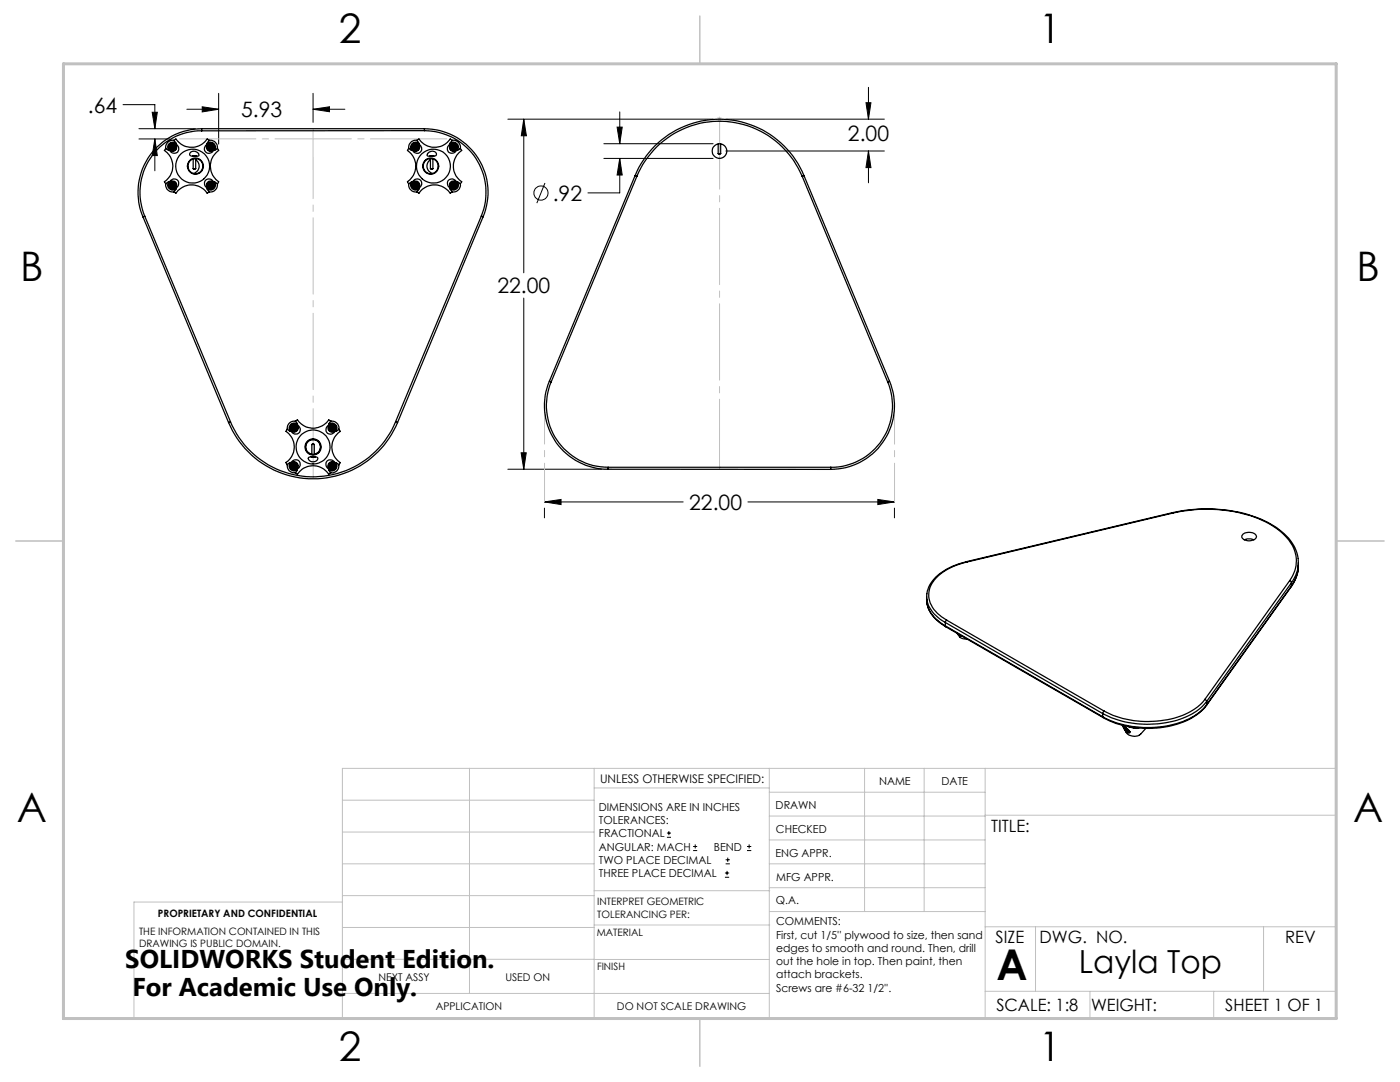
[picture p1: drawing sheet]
<svg xmlns="http://www.w3.org/2000/svg" width="279mm" height="216mm" viewBox="0 0 279 216" stroke-linecap="round" stroke-linejoin="round" font-family="sans-serif">
<g fill="none" stroke="#000" stroke-width=".2">
<path d="M43.6 18.6v10.2M62.5 18.6v5.8M173.3 17.4v6.4M24.6 20.9h6.3v4.8M27.7 27.7h6.1M27.7 25.7h11.3M30.4 22.4h1l-.5 3.3zM30.9 27.7l.5 3.3h-1zM30.9 27.7v6.4M37.3 21.8h6.3M40.4 21.3l3.2 .5-3.2 .5zM62.5 21.8l3.3-.5v1z"/>
<path d="M62.5 21.8h6.3M101.4 23.8h40.9M104.5 23.8l.6 3.3h-1.1zM104.5 23.8v30.6M108.8 36.5l-1.7 4M120.5 31.6h21.8M120.5 28.7h21.8M123.2 25.4h1l-.5 3.3zM123.7 31.6v6.9h-6.4M123.7 22.3v6.4M123.7 31.6l.5 3.3h-1zM144.9 23.8h31.6"/>
<path d="M144.9 30.1h31.6M172.8 20.5h1l-.5 3.3zM173.3 30.1v6.4M173.3 30.1l.5 3.3h-1zM104.5 59.5v34.1M101.4 93.6h18.7M104 90.3h1l-.5 3.3zM175.2 99.7l3.3 .5-3.3 .5zM108.7 100.2l3.3-.5v1zM108.7 101.4v1.9M108.7 100.2h27.6M149.3 100.2h29.2"/>
<path d="M178.5 101.4v1.9M133.1 167.1h.8M133.1 166.2h.8M133.5 165.8v.9M138.3 169.7h.8M138.3 168.9h.8M138.7 168.5v.8M144.7 175h.8M144.7 174.2h.8M144.8 172.4h.9M144.8 171.6h.9M145.1 173.8v.8"/>
<path d="M145.2 171.1v.9M149.1 169.7h.8M149.1 168.9h.8M149.5 168.5v.8"/>
<circle cx="108" cy="38.5" r="1.41"/>
</g>
<g fill="none" stroke="#c0c0c0" stroke-width=".2">
<path d="M143.1 23.8h1M143.2 23.4l.7 .8M143.6 23.3v1M143.9 23.4l-.7 .8M68.3 159.7h50.3M93.7 153.3v44.9M118.6 153.3v49.9M118.6 157.2h34.9M153.5 153.3v49.9M153.5 158.1h43.1M172.5 153.3v28.6M184.4 153.3v28.6"/>
<path d="M196.6 153.3v49.9M68.3 180h-41.6v23.2h240v-49.9h-198.4v49.9M68.3 178.7h50.3M68.3 172.4h50.3M68.3 166h50.3M118.6 177.7h35M153.5 167.6h43.1M153.5 162.8h43.1M153.5 172.4h43.1M153.5 177.1h43.1M196.6 162.7h70.1M68.3 198.2h85.2"/>
<path d="M68.3 191.4l85.2 .1M68.3 185.1h50.3M118.6 184.6h35M153.6 181.9h43M196.6 197.8h70.1M196.6 184.9h70.1M206.7 184.9v12.9M217.5 197.8v5.4M242.2 197.8v5.4M252.2 184.9v12.9"/>
</g>
<path d="M143.6 23.8v69.8M62.5 95.5v-69.8" fill="none" stroke="#c0c0c0" stroke-width=".2" stroke-dasharray="15.2 1.3 1.3 1.3" stroke-dashoffset="1.3"/>
<path d="M35.1 27.7h54.8" fill="none" stroke="#c0c0c0" stroke-width=".2" stroke-dasharray="15.2 1.3 1.3 1.3" stroke-dashoffset="-.7"/>
<path d="M108.7 80.9v19.2M178.5 80.9v19.2" fill="none" stroke="#c0c0c0" stroke-width=".2" stroke-dasharray="15.2 1.3 1.3 1.3" stroke-dashoffset="7.6"/>
<path d="M139.7 3.2v9.5M3.1 107.9h9.6M266.7 107.9h9.5M139.7 203.2v9.6" fill="none" stroke="#c0c0c0" stroke-width=".3"/>
<path d="M12.7 12.7h254v190.5h-254z" fill="none" stroke="#c0c0c0" stroke-width=".6"/>
<g fill="#000">
<path d="M30.9 27.7l.5 3.3h-1zM30.4 22.4h1l-.5 3.3zM40.4 21.3l3.2 .5-3.2 .5zM62.5 21.8l3.3-.5v1zM108.7 100.2l3.3-.5v1zM175.2 99.7l3.3 .5-3.3 .5zM104.5 23.8l.6 3.3h-1.1zM104 90.3h1l-.5 3.3zM172.8 20.5h1l-.5 3.3zM173.3 30.1l.5 3.3h-1z"/>
<path d="M123.7 31.6l.5 3.3h-1zM123.2 25.4h1l-.5 3.3z"/>
</g>
<g fill="none" stroke="#000" stroke-width=".25">
<path d="M33.1 29.6l-.3 .4a3.8 3.8 0 0 1 0 6.3l.3 .4M33.1 29.6l.6 .4M33.1 36.7a1.43 1.43 0 0 0 1.6 1.6M33.7 36.3l.1 .1M33.7 36.3l-.6 .4M33.7 36.3a1.02 1.02 0 0 0 .1 1.3 1.02 1.02 0 0 0 1.3 .1M33.8 29.9l-.1 .1M33.8 36.4a.97 .97 0 0 1 1.6-.5 .97 .97 0 0 1-.4 1.7M33.8 36.4a.84 .84 0 0 0 .1 1.1 .84 .84 0 0 0 1.1 .1M34.2 29.4v.1M34.2 36.9v.1M34.3 29.5l.1 .1"/>
<path d="M34.3 37l.1 .1M34.4 29.2l-.1 .1M34.4 36.7l-.1 .1M34.4 37.2h.1M34.5 29.2l.2 .1M34.5 36.7l.2 .1M34.7 28l.4 .6M34.7 28l.4-.3a3.9 3.9 0 0 0 6.3 .1l.4 .2M34.7 38.3l.4 .3a3.9 3.9 0 0 1 6.3-.1l.4-.2M34.7 28a1.39 1.39 0 0 0-1.6 1.6M34.7 29.5l-.2 .1M34.7 37l-.2 .1"/>
<path d="M34.7 29.3v.2M34.7 36.8v.2M34.7 29.3h-.1l-.1-.2-.3 .2v.2h.2v.2l.3-.2M34.7 36.8h-.1l-.1-.2-.3 .2v.2h.2v.2M34.7 37h-.1l-.1 .2M35 28.7a.98 .98 0 0 1 .4 1.7 .98 .98 0 0 1-1.6-.5M35 37.6l.1 .1M35 28.7a.84 .84 0 0 0-1.1 .1 .84 .84 0 0 0-.1 1.1M35.1 28.6l-.1 .1M35.1 37.7l-.4 .6M35.1 28.6a1.02 1.02 0 0 0-1.3 .1 1.02 1.02 0 0 0-.1 1.3M38 30.4a1.03 1.03 0 0 1 1.7 .7 2.33 2.33 0 0 1-1.8-.2z"/>
<path d="M38.5 31.1h.1M38.5 31.1l-.1 .1M38.5 31.1h.2M38.6 33.7h.5M38.6 31.7v2M38.6 33.7l.2 .1 .3-.1M38.7 31.1h.1M38.7 31.1h.2M38.8 31.6l.3 .1M38.9 31.1h.1M38.9 31.1h.2M39.1 31.9a1.5 1.5 0 0 1 .6 1.5 1.5 1.5 0 0 1-1.1 1.2"/>
<path d="M39.1 31.6v2.1M39.1 31.1h.1M39.1 31.1l.1 .1M40.3 26.1a12.3 12.3 0 0 0-11.4 17M40.3 25.7v.4M40.3 25.7a12.7 12.7 0 0 0-11.8 17.6M40.3 25.7h44.4M41.3 28.6l.2 .1M41.3 37.7l.5 .6M41.3 28.6a1.02 1.02 0 0 1 1.4 .1 1.02 1.02 0 0 1 .1 1.3M41.5 28.7a.97 .97 0 0 0-.4 1.7 .97 .97 0 0 0 1.6-.5M41.5 37.6l-.2 .1"/>
<path d="M41.5 28.7a.85 .85 0 0 1 1.1 .1 .85 .85 0 0 1 .1 1.1M41.7 36.9v.1M41.7 37l.4-.4v.2h.2l-.2 .4M41.7 29.4v.1M41.7 37h.2v.2M41.8 28l-.5 .6M41.8 28a1.43 1.43 0 0 1 1.6 1.6M41.8 29.5l.1 .1M41.8 37l.1 .1M41.9 29.2l-.1 .1M41.9 36.7l-.1 .1M41.9 29.1l.4 .2-.2 .4-.4-.2z"/>
<path d="M41.9 37.2h.2M42.1 29.2l.1 .1M42.1 36.7l.1 .1M42.2 29.5l-.1 .1M42.2 37l-.1 .1M42.7 29.9l.1 .1M42.7 36.4a.97 .97 0 0 0-1.6-.5 .97 .97 0 0 0 .4 1.7M42.7 36.4a.85 .85 0 0 1-.1 1.1 .85 .85 0 0 1-1.1 .1M42.8 36.3l.6 .4M42.8 36.3l-.1 .1M42.8 36.3a1.02 1.02 0 0 1-.1 1.3 1.02 1.02 0 0 1-1.4 .1M43.4 29.6l-.6 .4"/>
<path d="M43.4 29.6l.2 .4a3.9 3.9 0 0 0 0 6.3l-.2 .4M43.4 36.7a1.47 1.47 0 0 1-1.6 1.6M81.6 29.6l-.3 .4a3.9 3.9 0 0 1 .1 6.3l.2 .4M81.6 29.6l.6 .4M81.6 36.7a1.47 1.47 0 0 0 1.6 1.6M82.2 36.3l.1 .1M82.2 36.3l-.6 .4M82.2 36.3a1 1 0 0 0 0 1.3 1 1 0 0 0 1.4 .1M82.3 36.4a.97 .97 0 0 1 1.6-.5 .97 .97 0 0 1-.4 1.7M82.3 29.9l-.1 .1M82.3 36.4a.85 .85 0 0 0 .1 1.1 .85 .85 0 0 0 1.1 .1M82.7 29.5l.2 .1"/>
<path d="M82.7 37l.2 .1M82.9 29.2l-.2 .1M82.9 36.7l-.2 .1M82.9 29.1l.4 .2-.3 .4-.3-.2zM82.9 37.2v-.2h-.2l.2-.4 .4 .2-.3 .4M82.9 37.2h.1M83 29.2l.2 .1M83 36.7l.2 .1M83.2 38.3l.3 .2a3.8 3.8 0 0 1 6.4 .1l.4-.3M83.2 28l.4 .6M83.2 28l.3-.2a3.8 3.8 0 0 0 6.4-.1l.4 .3M83.2 28a1.43 1.43 0 0 0-1.6 1.6"/>
<path d="M83.2 29.5l-.2 .1M83.2 37l-.2 .1M83.3 36.9l-.1 .1M83.3 29.4l-.1 .1M83.5 37.6l.1 .1M83.5 28.7a.97 .97 0 0 1 .4 1.7 .97 .97 0 0 1-1.6-.5M83.5 28.7a.85 .85 0 0 0-1.1 .1 .85 .85 0 0 0-.1 1.1M83.6 37.7l-.4 .6M83.6 28.6l-.1 .1M83.6 28.6a1 1 0 0 0-1.4 .1 1 1 0 0 0 0 1.3M84.7 26.1a12.3 12.3 0 0 1 11.4 17M84.7 25.7v.4"/>
<path d="M84.7 25.7a12.7 12.7 0 0 1 11.7 17.6M84.7 26.1h-44.4M85.5 30.4a.91 .91 0 0 1 1-.2 .91 .91 0 0 1 .6 .7 1.89 1.89 0 0 1-1.9 .1zM85.9 31.1h.1M85.9 31.1l-.1 .1M85.9 31.1h.2M85.9 33.7h.5M85.9 31.9a1.5 1.5 0 0 0-.7 1.5 1.5 1.5 0 0 0 1.1 1.2M85.9 33.7l.2 .1 .3-.1M85.9 31.6v2.1M86.1 31.1h.1M86.1 31.6l-.2 .1"/>
<path d="M86.2 31.1h.2M86.2 31.1h.1M86.4 31.7v2M86.4 31.1h.1M86.4 31.1l.1 .1M89.8 37.7l.5 .6M89.8 28.6l.2 .1M89.8 28.6a1.02 1.02 0 0 1 1.4 .1 1.02 1.02 0 0 1 .1 1.3M90 37.6l-.2 .1M90 28.7a.98 .98 0 0 0-.5 1.7 .98 .98 0 0 0 1.7-.5M90 28.7a.83 .83 0 0 1 1.1 .1 .83 .83 0 0 1 .1 1.1M90.2 29.3l.4-.2 .2 .4-.4 .2z"/>
<path d="M90.2 29.5l.2 .1M90.2 37l.2 .1M90.3 28l-.5 .6M90.3 28a1.38 1.38 0 0 1 1.6 1.6M90.4 29.2l-.2 .1M90.4 36.7l-.2 .1M90.4 37.2h.2M90.6 29.2l.1 .1M90.6 36.7l.1 .1M90.7 29.5l-.1 .1M90.7 37l-.1 .1M90.8 36.9l-.1 .1"/>
<path d="M90.8 37l-.4-.4v.2h-.2l.2 .4M90.8 29.4l-.1 .1M90.8 37h-.2v.2M91.2 29.9l.1 .1M91.2 36.4a.97 .97 0 0 0-1.7-.5 .97 .97 0 0 0 .5 1.7M91.2 36.4a.83 .83 0 0 1-.1 1.1 .83 .83 0 0 1-1.1 .1M91.3 36.3l.6 .4M91.3 36.3l-.1 .1M91.3 36.3a1.02 1.02 0 0 1-.1 1.3 1.02 1.02 0 0 1-1.4 .1M91.9 29.6l-.6 .4M91.9 29.6l.2 .4a3.9 3.9 0 0 0 0 6.3l-.2 .4M91.9 36.7a1.43 1.43 0 0 1-1.6 1.6"/>
<path d="M126.8 35l.3 .2M126.8 35a18.2 18.2 0 0 1 16.8-11.2 18.2 18.2 0 0 1 16.8 11.2M126.8 35l-17.2 41.1M127.1 35.2a17.9 17.9 0 0 1 16.5-11 17.9 17.9 0 0 1 16.5 11M127.1 35.2l-17.1 41M143.3 30.7h.5M143.3 28.7v2M143.3 30.7l.3 .1 .2-.1M143.8 28.7v2M160.1 35.2l17.1 41M160.4 35l-.3 .2M160.4 35l17.1 41.1"/>
<path d="M28.5 43.3l17.1 41M28.9 43.1l-.4 .2M28.9 43.1l17.1 41.1M96.1 43.1l.3 .2M96.1 43.1l-17.1 41M96.4 43.3l-17.1 41M109.6 76.1l.4 .1M109.6 76.1a12.7 12.7 0 0 0 11.8 17.5M110 76.2a12.3 12.3 0 0 0 11.4 17M177.2 76.2a12.3 12.3 0 0 1-11.4 17M177.5 76.1l-.3 .1M177.5 76.1a12.7 12.7 0 0 1-11.7 17.6"/>
<path d="M45.6 84.3a18.3 18.3 0 0 0 16.9 11.2 18.3 18.3 0 0 0 16.8-11.2M46 84.2l-.4 .1M57.3 85.7l-.2 .3a3.9 3.9 0 0 1 0 6.4l.2 .3M57.3 85.7l.6 .4M57.3 92.7a1.39 1.39 0 0 0 1.6 1.6M57.9 92.3l.1 .1M57.9 92.3l-.6 .4M57.9 92.3a1.03 1.03 0 0 0 .1 1.4 1.03 1.03 0 0 0 1.4 0M58 92.4a.98 .98 0 0 1 1.7-.4 .98 .98 0 0 1-.5 1.6M58 85.9l-.1 .2M58 92.4a.86 .86 0 0 0 .1 1.1 .86 .86 0 0 0 1.1 .1M58.5 85.4v.1"/>
<path d="M58.5 92.9v.1M58.5 85.4l.3-.2v.2h.2l-.2 .3M58.5 92.9l.2-.2 .3 .2M58.5 93l.2 .2 .3-.2M58.5 85.5h.1l.1 .2M58.5 85.5l.2 .2M58.5 93l.2 .2M58.7 85.2l-.2 .2M58.7 92.7l-.2 .2M58.7 85.7h.1M58.8 92.7l.1 .2M58.8 85.2l.2 .2"/>
<path d="M58.9 94.3l.4 .3a3.9 3.9 0 0 1 6.4 0l.3-.3M58.9 85.5l-.1 .2M58.9 93l-.1 .2M58.9 84l.5 .6M58.9 84l.4-.2a3.8 3.8 0 0 0 6.3 0l.4 .2M58.9 84a1.43 1.43 0 0 0-1.6 1.7M59 92.9v.1M59.2 93.6l.2 .1M59.2 84.7a.98 .98 0 0 1 .5 1.7 .98 .98 0 0 1-1.7-.5M59.2 84.7a.86 .86 0 0 0-1.1 .1 .86 .86 0 0 0-.1 1.1M59.4 93.7l-.5 .6M59.4 84.6l-.2 .1"/>
<path d="M59.4 84.6a1.03 1.03 0 0 0-1.4 .1 1.03 1.03 0 0 0-.1 1.4M61.6 91.3a2.74 2.74 0 0 1 1.8 0 .96 .96 0 0 1-.7 .9 .96 .96 0 0 1-1.1-.4zM62.1 91.2l.1 .1M62.2 91.3h.2M62.2 91.3h.1M62.2 88.7h.5M62.2 90.6a1.46 1.46 0 0 1-.9-2.2 1.46 1.46 0 0 1 2.4 0 1.46 1.46 0 0 1-1 2.2M62.2 88.7v2M62.2 88.7l.3-.2 .2 .2M62.4 91.3h.1M62.5 91.3h.3M62.5 91.3h.1"/>
<path d="M62.7 88.7v2M62.8 91.3h.1M62.9 91.2l-.1 .1M65.6 93.7l.4 .6M65.6 84.7h.2M65.6 84.7a1.02 1.02 0 0 1 1.3 0 1.02 1.02 0 0 1 .1 1.4M65.7 93.6l-.1 .1M65.8 84.7a.97 .97 0 0 0-.5 1.7 .97 .97 0 0 0 1.6-.5M65.8 84.7a.85 .85 0 0 1 1.1 .1 .85 .85 0 0 1 0 1.1M66 92.9l.3-.2 .2 .3-.3 .2zM66 85.5l.2 .2M66 93l.2 .2"/>
<path d="M66 84l-.4 .7M66 84a1.43 1.43 0 0 1 1.6 1.7M66.2 85.2l-.2 .2M66.2 92.7l-.2 .2M66.2 85.2l.3 .2-.2 .3-.3-.2zM66.3 92.7l.2 .2M66.3 85.2l.2 .2M66.5 85.5l-.2 .2M66.5 93l-.2 .2M66.5 85.4h.1M66.9 85.9l.1 .2M66.9 92.5a.97 .97 0 0 0-1.6-.5 .97 .97 0 0 0 .4 1.6"/>
<path d="M66.9 92.5a.85 .85 0 0 1-.1 1.1 .85 .85 0 0 1-1.1 0M67 92.3l.6 .4M67 92.3l-.1 .2M67 92.3a1.02 1.02 0 0 1-.1 1.4 1.02 1.02 0 0 1-1.3 0M67.6 85.7l-.6 .4M67.6 85.7l.3 .3a3.8 3.8 0 0 0 0 6.3l-.3 .4M67.6 92.7a1.39 1.39 0 0 1-1.6 1.6M79 84.1a17.8 17.8 0 0 1-16.5 11.1 17.8 17.8 0 0 1-16.5-11M79 84.1l.3 .2M121.4 93.2v.4M121.4 93.2h44.4M121.4 93.6l44.4 .1"/>
<path d="M165.8 93.2v.5M184.9 119l.1 1.2M185 118.5a5.2 5.2 0 0 0 2.2 4.7l1.5 1M192.9 112.1a11.4 11.4 0 0 0-7.3 4.6l-.6 1.8M192.9 112.1h.1M193 112.1a10.4 10.4 0 0 0-7.3 4.8 4.8 4.8 0 0 0 1.8 5.8l1.4 1.1M234 102.3a28.1 28.1 0 0 1 20.2 2.7 9.3 9.3 0 0 1 4.8 6.4M234 102.3l.1 .1M234 102.3l-41.1 9.8M234.1 102.4a28.5 28.5 0 0 1 19.1 2.1 10 10 0 0 1 5.4 6.3 6.6 6.6 0 0 1-1.2 5.1M234.1 102.4l-41.1 9.7M248.1 106.6a1.91 1.91 0 0 1 2.7 .4 1.61 1.61 0 0 1-2.4 .7 .66 .66 0 0 1-.5-.4 .66 .66 0 0 1 .2-.7z"/>
<path d="M248.4 107.7a2.53 2.53 0 0 1 1.8 0M257.4 115.9l.3 .4M257.4 115.9l-16.9 23.7M257.7 117.1l-16.9 23.7M257.7 116.9v.2M257.7 116.3l-16.9 23.7M257.7 116.3v.6M257.7 116.9l-16.9 23.7M259 113.7a7.5 7.5 0 0 1-1.3 3.4M259.1 111.4a6.6 6.6 0 0 1-1.4 4.9M259.1 112.3a6.8 6.8 0 0 1-1.4 4.6M185 120.3a6.9 6.9 0 0 0 3.7 4.8"/>
<path d="M185 120.2a6.8 6.8 0 0 0 3.7 4.7M188.7 124.9v.2M188.7 124.2l31.4 18.2M188.7 124.9l31.4 18.1M188.7 124.2v.7M188.7 125.1l31.5 18.1M188.9 123.8l-.2 .4M188.9 123.8l31.4 18.1M191.9 126.9h-.4l-.5-.5 .6 .7a1.96 1.96 0 0 0 1.4 .4M240.5 139.6a13.1 13.1 0 0 1-9.8 4.3 18.9 18.9 0 0 1-10.4-2M240.5 139.6l.3 .4M240.8 140a13.1 13.1 0 0 1-8.9 4.3 19.8 19.8 0 0 1-11.8-1.9"/>
<path d="M240.8 140v.6M220.1 143l.1 .2M220.1 142.4v.6M220.3 141.9l-.2 .5M224 144.7l.8 1.5a2.11 2.11 0 0 0 2.8 .3l1.1-1.2M224 144.8l1.3 .9 .2 .5a1.14 1.14 0 0 1-1.3-1.1zM224.6 145.1a.7 .7 0 0 0 .8 .8M224.7 145.2v.2a.37 .37 0 0 0 .2 .4 .37 .37 0 0 0 .4 0M224.7 145.5h.1M224.8 145.5l.1 .2M224.8 145.4l-.1 .1M224.8 145.4v.1"/>
<path d="M224.8 145.5l.1 .1M224.8 145.3v.1M224.9 145.7l.1 .1M224.9 145.4l.1 .1M224.9 145.4l-.1 .1M224.9 145.3v.1M224.9 145.6v.1M225 145.4v.4M225 145.5l.1 .1M225 145.5l-.2 .1M225 145.5l-.1 .1M225 145.7h-.1"/>
<path d="M225 145.6l.1 .1M225 145.6v.1M225 145l1.2 .2M225.1 145.7l-.1 .1M225.1 145.6v.1M225.1 145.6h-.1M225.2 146.1h.3M225.5 146h.1M226 145.1l.6 .2h.7M240.8 140.8a12.4 12.4 0 0 1-8.5 4.3 19.1 19.1 0 0 1-12.1-1.9M240.8 140.6a12.9 12.9 0 0 1-8.9 4.4 19.4 19.4 0 0 1-11.8-2M240.8 140.6v.2"/>
<circle cx="34.5" cy="36.9" r=".42"/>
<circle cx="34.5" cy="29.4" r=".42"/>
<circle cx="34.5" cy="36.9" r=".63"/>
<circle cx="34.5" cy="29.4" r=".63"/>
<circle cx="34.5" cy="29.4" r=".67"/>
<circle cx="34.5" cy="36.9" r=".68"/>
<circle cx="34.5" cy="36.9" r=".78"/>
<circle cx="34.5" cy="29.4" r=".78"/>
<circle cx="38.5" cy="33.2" r="3.4"/>
<circle cx="39" cy="33.1" r="1.61"/>
<circle cx="39" cy="33.2" r="1.51"/>
<circle cx="42" cy="29.4" r=".42"/>
<circle cx="42" cy="36.9" r=".42"/>
<circle cx="42" cy="36.9" r=".63"/>
<circle cx="42" cy="29.4" r=".63"/>
<circle cx="42" cy="29.4" r=".67"/>
<circle cx="42" cy="36.9" r=".68"/>
<circle cx="42" cy="36.9" r=".78"/>
<circle cx="42" cy="29.4" r=".78"/>
<circle cx="83" cy="36.9" r=".68"/>
<circle cx="83" cy="29.4" r=".67"/>
<circle cx="83" cy="29.4" r=".77"/>
<circle cx="83" cy="36.9" r=".77"/>
<circle cx="83" cy="36.9" r=".42"/>
<circle cx="83" cy="29.4" r=".42"/>
<circle cx="83" cy="36.9" r=".64"/>
<circle cx="83" cy="29.4" r=".64"/>
<circle cx="85.9" cy="33.2" r="1.51"/>
<circle cx="86" cy="33.1" r="1.61"/>
<circle cx="86.5" cy="33.2" r="3.4"/>
<circle cx="90.5" cy="29.4" r=".78"/>
<circle cx="90.5" cy="36.9" r=".78"/>
<circle cx="90.5" cy="36.9" r=".68"/>
<circle cx="90.5" cy="29.4" r=".67"/>
<circle cx="90.5" cy="29.4" r=".42"/>
<circle cx="90.5" cy="36.9" r=".42"/>
<circle cx="90.5" cy="36.9" r=".64"/>
<circle cx="90.5" cy="29.4" r=".64"/>
<circle cx="143.6" cy="30.1" r="1.46"/>
<circle cx="58.7" cy="92.9" r=".78"/>
<circle cx="58.7" cy="85.4" r=".68"/>
<circle cx="58.7" cy="93" r=".68"/>
<circle cx="58.7" cy="85.4" r=".77"/>
<circle cx="58.7" cy="85.4" r=".64"/>
<circle cx="58.7" cy="92.9" r=".64"/>
<circle cx="58.7" cy="92.9" r=".44"/>
<circle cx="58.7" cy="85.4" r=".43"/>
<circle cx="62.5" cy="89.2" r="1.51"/>
<circle cx="62.5" cy="89.2" r="3.4"/>
<circle cx="62.5" cy="89.2" r="1.61"/>
<circle cx="66.2" cy="93" r=".42"/>
<circle cx="66.2" cy="93" r=".78"/>
<circle cx="66.2" cy="85.4" r=".78"/>
<circle cx="66.2" cy="85.4" r=".68"/>
<circle cx="66.2" cy="93" r=".68"/>
<circle cx="66.2" cy="92.9" r=".64"/>
<circle cx="66.2" cy="85.4" r=".64"/>
<circle cx="66.3" cy="85.4" r=".42"/>
</g>
<text font-size="8.5" x="198.9" y="195.5">A</text>
<g font-size="8.1">
<text x="67.6" y="8.5">2</text>
<text x="207.3" y="8.5">1</text>
<text x="4" y="56.2">B</text>
<text x="270.7" y="56.2">B</text>
<text x="3.3" y="164.1">A</text>
<text x="270" y="164.1">A</text>
<text x="67.6" y="211.7">2</text>
<text x="207.3" y="211.7">1</text>
</g>
<text font-size="6.3" x="215.3" y="194.1">Layla Top</text>
<g font-size="5.1">
<text x="25" y="193.2">SOLIDWORKS Student Edition.</text>
<text x="26.4" y="198.8">For Academic Use Only.</text>
</g>
<g font-size="4.2">
<text x="17.5" y="22.5">.64</text>
<text x="48.1" y="23.4">5.93</text>
<text x="169.2" y="28.2">2.00</text>
<text x="110.3" y="40.1">.92</text>
<text x="99.3" y="58.5">22.00</text>
<text x="137.5" y="101.7">22.00</text>
</g>
<g font-size="3.4">
<text x="197.8" y="166">TITLE:</text>
<text x="198.7" y="188.1">SIZE</text>
<text x="207.5" y="188.1">DWG. NO.</text>
<text x="256.5" y="188.2">REV</text>
<text x="198.8" y="201.7">SCALE: 1:8</text>
<text x="217.7" y="201.8">WEIGHT:</text>
<text x="244.5" y="201.7">SHEET 1 OF 1</text>
</g>
<text font-size="2.4" x="119.8" y="156.2">UNLESS OTHERWISE SPECIFIED:</text>
<g font-size="2.2">
<text x="119.5" y="161.8">DIMENSIONS ARE IN INCHES</text>
<text x="154.8" y="161.4">DRAWN</text>
<text x="175.4" y="156.6">NAME</text>
<text x="187.9" y="156.7">DATE</text>
<text x="119.5" y="164.4">TOLERANCES:</text>
<text x="119.5" y="167.1">FRACTIONAL</text>
<text x="154.9" y="166.3">CHECKED</text>
<text x="119.5" y="169.7">ANGULAR: MACH</text>
<text x="119.5" y="172.4">TWO PLACE DECIMAL</text>
<text x="142.5" y="169.7">BEND</text>
<text x="154.8" y="170.9">ENG APPR.</text>
<text x="119.5" y="175">THREE PLACE DECIMAL</text>
<text x="154.9" y="175.7">MFG APPR.</text>
<text x="154.9" y="180.4">Q.A.</text>
<text x="154.9" y="184.6">COMMENTS:</text>
<text x="154.9" y="187.3">First, cut 1/5'' plywood to size, then sand</text>
<text x="154.9" y="189.9">edges to smooth and round. Then, drill</text>
<text x="154.9" y="192.6">out the hole in top. Then paint, then</text>
<text x="154.9" y="195.2">attach brackets.</text>
<text x="154.9" y="197.9">Screws are #6-32 1/2''.</text>
</g>
<g font-size="2.1">
<text x="75.5" y="195.7">NEXT ASSY</text>
<text x="100.9" y="195.7">USED ON</text>
<text x="86.9" y="201.5">APPLICATION</text>
<text x="123.1" y="201.6">DO NOT SCALE DRAWING</text>
</g>
<g font-size="2">
<text x="31.5" y="182.9">PROPRIETARY AND CONFIDENTIAL</text>
<text x="119.2" y="180.6">INTERPRET GEOMETRIC</text>
<text x="119.2" y="183.1">TOLERANCING PER:</text>
<text x="27.8" y="186.5">THE INFORMATION CONTAINED IN THIS</text>
<text x="27.8" y="189">DRAWING IS PUBLIC DOMAIN.</text>
<text x="119.1" y="186.7">MATERIAL</text>
<text x="119.1" y="193.5">FINISH</text>
</g>
</svg>
